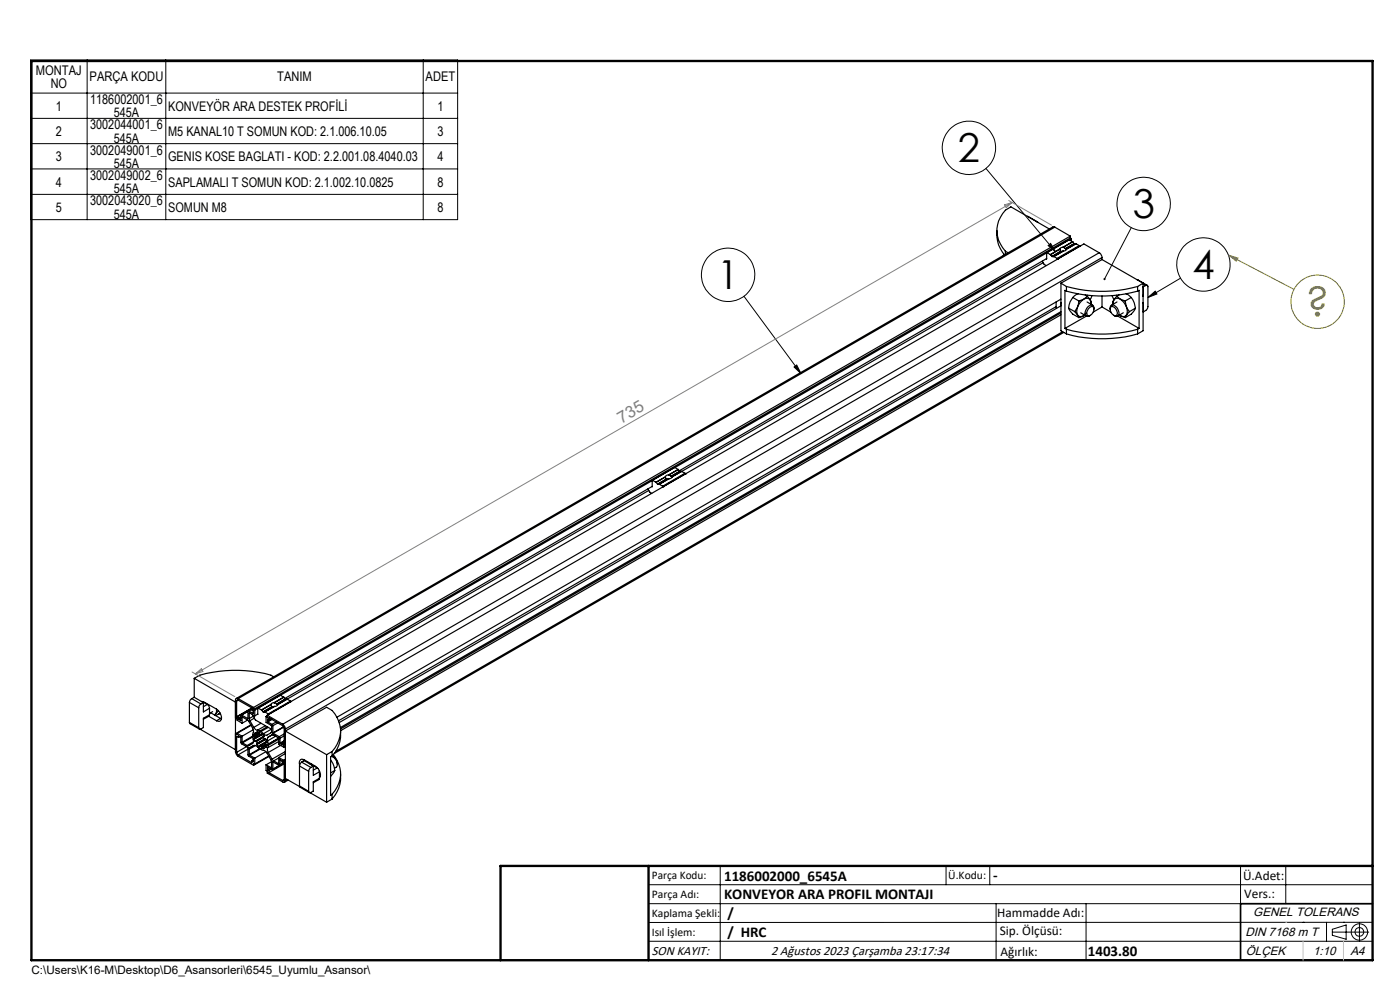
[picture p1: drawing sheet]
<svg xmlns="http://www.w3.org/2000/svg" width="297mm" height="210mm" viewBox="0 0 297 210" stroke-linecap="round" stroke-linejoin="round" font-family="sans-serif">
<g fill="none" stroke="#000" stroke-width=".25">
<path d="M211.5 48.9a6.9 6.9 0 0 0 1.6 5.2M213 54l-.2 .2M213.3 53.3l.6 .3M213.3 53.3v.7M217.9 45.9l2.2 1.2M219.9 47l.3 .2M221.1 55.4l.4 .7 .4 .2M221.3 55.7l-76.7 44.3M222 54.8l-77.9 45.1M222 53.6l-78.8 45.6M222.1 53.6l-.1 1.3M222.1 53.6l.7 .4"/>
<path d="M222.6 48.6l-8.1-4.7a5.3 5.3 0 0 0-2.9 3.8 6.3 6.3 0 0 0 1.7 5.6M222.8 54h.1M222.8 54l.4 .4M223.2 54.4h.1M223.2 54.4h.3M223.5 54.4h.1M223.6 54.4l.7 .4M223.8 48.2l-.5-.1-173.2 100.1M223.8 48.2l-173.3 100M223.8 48.2l3.2 1.9M224.3 54.8v.2M224.3 55h.1"/>
<path d="M224.8 52.9l.2 .4M224.8 52.9l-2 1.1M224.8 52.8l-2 1.2M224.8 52.8v.1M225 53.3h.1M225 53.3l-1.8 1.1M225.1 53.3l-1.9 1.1M225.5 52.4l-.5 .2-.2 .2M225.5 52.4h.1M225.5 53.3h.1M225.5 53.3h-.4M225.5 53.3l-2 1.1"/>
<path d="M225.6 52.4l.4 .3M225.6 53.3l-2 1.1M226 52.7l.1 .1M226.1 52.8h.1M226.2 52.9l-.1 .2-.5 .2M226.2 52.8v.1M226.8 50.9l-4.7 2.7M226.8 50.9l.7 .4M227 50.5l-173.2 100M227 50.1l-173.2 100M227 50.1v.4M227 50.5l.3 .1"/>
<path d="M227.3 50.6l-.5 .3M227.3 50.6v.5M227.5 51.3h.1M227.5 51.3l-2 1.1M227.6 51.3l-2 1.1M227.6 51.3l.3 .4M227.9 51.7h.1M227.9 51.7l-1.9 1M227.9 51.7l-1.8 1.1M228.2 51.7h.1M228.2 51.7l-2 1.1M228.2 51.7h-.3"/>
<path d="M228.3 51.7l-2.1 1.2M228.3 51.7l.7 .4M229 52.1v.1M229 52.1l-4.7 2.7M229 52.2h.1M229 52.2l-4.7 2.8M233.2 53.6l.3 .3 .3 .7M233.2 53.6l-3.3-1.9-173.2 100M233.2 53.6l-173.2 100M233.8 55.1l-8.7 5M233.8 55.1l8.7 5M233.8 54.6v.5"/>
<path d="M233.8 54.6l-173.3 100M241.3 59.4l2.1 1.1M224 65l.1 .4M224 64.1v.9M224 65l-152.2 87.9M225 64.2l.1 .2M225 64.2v.7M225 64.2h.1M225.1 60.1l1.1 .7M225.1 60.1v10.1l1.1 .6M225.1 63.5l-153.6 88.6M225.1 66.8l-152.9 88.2"/>
<path d="M225.1 66.4l-152.9 88.2M225.1 66.1l-152.9 88.2M225.1 64.9l-153.1 88.4M225.4 70.4l-154.2 89M225.7 70.5l-154.8 89.3M225.9 69.7l.3 .1M226.2 60.8a28.1 28.1 0 0 0 15.1 0M226.2 61.8a28.1 28.1 0 0 0 15.1 0M226.2 69.8a28.1 28.1 0 0 0 15.1 0M226.2 70.8a28.1 28.1 0 0 0 15.1 0M226.2 60.8v1M226.2 69.8v1"/>
<path d="M226.2 61.8l-.3-.2v8.1M226.7 65.4v.1a3.8 3.8 0 0 0 2.2 1.9M226.7 65.4l1.3 .7M227.6 63.1l-.6 .9-.3 1.4M227.6 63.1l1.3 .7M228 66.1l.9 1.3M228.8 62.3l-1.2 .8M228.9 63.8l-.3 1.4-.6 .9M229.3 66.3l1.2 .8-4.6 2.6M230.1 66.8l-1.2 .6M230.2 62.6l.4 .2M230.6 64.1l1.2 .7"/>
<path d="M230.6 62.8l-.8 .7-.9 .3M230.6 62.8l.2 .2a1.48 1.48 0 0 1 .6 1.5 .99 .99 0 0 0-.4-1.2 .99 .99 0 0 0-1.3 .3 2.78 2.78 0 0 0-1.1 3.2 .96 .96 0 0 0 1.5 0M230.6 62.6v.2M231.1 65.3a.53 .53 0 0 1 .9-.1 1.39 1.39 0 0 1-1.1 1.8 .92 .92 0 0 1 0-1.5zM231.6 62.7l-.4 .9M232.1 65.6v-.2a.59 .59 0 0 0-.3-.7 .59 .59 0 0 0-.7 .2 1.44 1.44 0 0 0-.6 2.2l.8-.2M233.8 65.1l-1.9 1.1M233.8 65.1l1.9 1.1M233.8 62.8v2.3M235.5 65.6a.64 .64 0 0 1 .3-.9 .64 .64 0 0 1 .8 .3l.5 .6a.96 .96 0 0 1-.2 1.5l-.6-.2M235.7 65.1a1.19 1.19 0 0 1 1.1 .6 1.19 1.19 0 0 1 0 1.2 1.28 1.28 0 0 1-1.1-1.8zM235.9 62.7l.4 .9"/>
<path d="M236.1 64.5a.99 .99 0 0 1 .5-1.2 .99 .99 0 0 1 1.3 .3 2.78 2.78 0 0 1 1 3.2 .93 .93 0 0 1-1.4 0l1.2 .6M236.9 62.8l-.2 .2a1.59 1.59 0 0 0-.6 1.5M236.9 62.8l.7 .6 1.1 .4M236.9 62.6l.1 .2M237 64.1l-1.2 .7M237.4 62.6l-.5 .2M238.3 66.3l-1.2 .8 4.6 2.6M238.7 63.8l.2 1.2 .7 1.1M238.9 62.3l1.1 .8M239.6 66.1l-.9 1.3M240 63.1l.6 1.2 .3 1.1M240 63.1l-1.3 .7"/>
<path d="M240.9 65.4l-.1 .1a3.9 3.9 0 0 1-2.1 1.9M240.9 65.4l-1.3 .7M241.3 60.8v1M241.3 69.8v1M241.3 61.8l.4-.2v8.1M241.7 69.7l-.4 .1M242.5 62.6v.2M242.5 60.8h.1M242.5 66.1v.1M242.5 60.1l-1.2 .7M242.5 60.1v10.1l-1.2 .6M242.5 64.2h.1"/>
<path d="M242.5 60.2l.6 .4M242.5 64.2v.2M242.5 60.8v2M242.5 64.2v2M242.5 62.8v.1M243.1 60.6a.28 .28 0 0 1 .3-.1 .28 .28 0 0 1 .1 .3v4.3l-.3 .6-.7 .5M243.1 60.6l-.6 .2M143.2 99.2l-4.8 2.7M143.2 99.2l.7 .4M143.9 99.6h.1M143.9 99.6l-2.1 1.1M143.9 99.6l-2 1.1"/>
<path d="M143.9 99.6l.3 .4M144.2 100h.1M144.2 100l-1.9 1M137.4 103.7l.4 .7 .5 .3M137.7 104l-76.8 44.3M138.4 101.9l-.1 1.3M138.4 101.9l-78.9 45.6M138.4 103.2l-78 45M138.4 101.9h.1M138.4 101.9l.7 .4M139.1 102.3h.1M139.2 102.3l.3 .4"/>
<path d="M139.5 102.7h.1M139.6 102.7h.2M139.8 102.7h.1M139.9 102.7l.7 .4M140.6 103.1l.1 .1M140.7 103.2h.1M141.2 101.2l.1 .4M141.2 101.2l-2 1.1M141.2 101.1l-2.1 1.2M141.2 101.1v.1M141.3 101.6l.1 .1M141.3 101.6l-1.8 1.1"/>
<path d="M141.4 101.7l-1.8 1M141.8 100.7l-.4 .2-.2 .2M141.8 100.7h.1M141.9 101.6h.1M141.9 101.6l-.5 .1M141.9 101.6l-2.1 1.1M141.9 100.7l.4 .3M141.9 101.6l-2 1.1M142.3 101l.1 .1M142.4 101.1h.2M142.6 101.2l-.3 .3-.4 .1M142.6 101.1v.1"/>
<path d="M144.3 100l-1.9 1.1M144.3 100h.3M144.6 100h.1M144.6 100l-2 1.1M144.6 100l-2 1.2M144.6 100l.7 .4M145.3 100.4l.1 .1M145.3 100.4l-4.7 2.7M145.4 100.5h.1M145.4 100.5l-4.7 2.7M40.2 153.2l.1 .3 2 1.1M40.2 149l2 1.1"/>
<path d="M40.2 153.2l2 1.2M40.2 149v4.2M40.7 148.2l-.4 .3-.1 .5M40.7 148.2l1.9 1.1M41.2 147.9l1.9 1.1M41.2 147.9l-.5 .3M41.2 143.9l8.8 5M41.2 143.9v4M42.2 150.1v4.3M42.5 154.7l7.5 4.3M42.6 149.3l-.4 .5v.3M42.7 148.8l.3 .1"/>
<path d="M43 148.9l1 .5M43 148.9h-.1M43.1 148.9l2.8 1.5M43.1 149v2l1.4-.8M43.1 149l-.5 .3M43.3 148.9l-.1 .1M44 149.4l.3 .4 .2 .4M44 149.4l-.9 .5M44.3 151.9l1.6 1M44.3 151.9l-1.2 .7M44.5 151.6l-1.4 .8v1.9l-.5 .3a.3 .3 0 0 1-.3 0 .3 .3 0 0 1-.1-.2M44.5 151.6l-.2 .3"/>
<path d="M44.5 150.2v1.4M44.7 151.2l2.1 1.2M45.1 150.9l-.6 .4M45.9 150.4v.6l-.4 .7M45.9 150.4a1.94 1.94 0 0 1 .8 2.5l-.2 .1-.6-.1M46.4 150.8l-.8 .9M46.7 151.3l-.9 .5M46.8 151.4l-.4 .1M46.8 152.4l-.9 .5M46.8 152.4l.2 .1M50 152.3l.3 .2v.3l1.1 .6M50.2 159.6l.3 .5"/>
<path d="M50.2 152h.1M50.2 148.7v3.3M50.2 156.2v3.4M50.2 156.2h.1M50.2 156.2l.4 .2M50.2 152.1l.4 .2M50.3 155.6l1.1 .6M50.5 148.2a.35 .35 0 0 0-.4 0 .35 .35 0 0 0-.1 .3v11.2l.4 .7 3.4 1.9M50.5 148.5h-.2l-.1 .2M50.5 148.2l3.3 1.9M50.5 148.5l2.9 1.7M50.5 148.5l-.3 .2"/>
<path d="M50.6 156.1h.1M50.6 152.6h.1M50.6 152.3v.3M50.6 156.1v.3M50.6 156.1l.4 .3M50.6 152.6l.4 .3M50.9 156.3l-.3 .1M51 156.4h.1M51 152.9h.1M51.1 156.4v1.2l1.5 1v1.6l.1 .2 1 .6v.5l-.3-.1M51.1 152l-.5 .3M51.1 152.3l-.5 .3"/>
<path d="M51.3 151.7h-.2v1.2M51.3 151.7l1.3 .7M51.4 157.4v.2M51.4 152.1v1.3M51.4 156.2v1.2M51.4 152.1l1.3 .8 1 1.6 .1 .6-.2 .9 .1 1.5-1 .7-.3-.1M51.4 152.1h.1M51.4 157.6l1 .5M52.3 158.4l-2.1 1.2M52.5 152.7l-1.1 .7M52.6 152.4h.1M52.6 150.9v1.5"/>
<path d="M52.6 150.9l-1.3 .8M52.6 158.9l-2.1 1.2M52.8 150.8l-.2 .1M52.8 150.8l.9 .5M52.9 158.9l.1-.3 1.1-.5 1 .8 1.2 .4 1.3 2.1v1.4M52.9 152.4l.1 .5M52.9 151.3v1.1M52.9 158.9v1.2M53 151.2l-.1 .1M53 151.2l1 .7M53 152.9l.8 1.4M53.2 153.8l-3.2 1.8 .3 .2v-.2"/>
<path d="M53.2 153.9l-2.9 1.7M53.4 150.3l-2.2 1.4M53.4 150.2v.4l.3 .2v.5M53.4 150.4l-.6 .4M53.4 150.2l-3.2 1.8M53.4 150.2l-3.2 1.9M53.5 151.5l.7 1.2 3.3 1.9M53.6 156.3l-2.2 1.3M53.7 151.3h.1M53.7 156.1l-2.3 1.3M53.7 154.8l-2.3 1.4M53.7 151.9l-.8 .5"/>
<path d="M53.8 157.4l-1.4 .7M53.8 150.5l.2 .1M53.8 150.1v.4M53.8 154.3l.4 .4 .4 .2M53.9 155.9l.1 .2M53.9 156.6l.2 .6M54 156.6h.2M54 156.6h-.1M54 156.1h.2M54 152.3l-1 .6M54 150.6v1.3M54.1 155.5l.2 .4"/>
<path d="M54.1 155.5l-.2 .4M54.1 157.2h.2M54.1 155.5h.1M54.2 156.1v.2M54.2 156.3v.3M54.2 158.1l-1.3 .8M54.3 155.7l-.4 .2M54.3 155.9l-.3 .2M54.3 157.2l.1 .1M54.4 157.3l.2 .3M54.5 155.4v-.1h.4l.1 .1M54.5 157.8v.1"/>
<path d="M54.5 157.9l.5 .5M54.5 155.4l.1 .2M54.6 154.9l.5 .2M54.6 155.6v.1M54.6 155.7l-.3 .2M54.6 157.6v.2M54.6 157.8h-.1M54.7 150.2l-.1 1.3M54.7 150.2l-.7 .4M54.7 151.5l-.7 .4M54.7 155.3l-.2 .1M54.8 150.2h-.1"/>
<path d="M54.8 150.2l.7 .4M55 155.4l-.4 .2M55 155.6l.1 .1M55 158.4h.1M55 158.2h.1M55 155.4l-.4 .3M55 155.5l-.7 .4M55 155.4v.2M55 158.2v.2M55 155.6l-.8 .5M55.1 158.8l-2.2 1.3M55.1 155.7l.3 .2"/>
<path d="M55.1 158.2l.3 .1M55.1 155.7l-.9 .6M55.1 155.1l.1 .1h.2M55.3 158.8l-2.3 1.4M55.4 155.2l.5 .4M55.4 153.4l-1.6 .9M55.4 158.3l.1 .1M55.4 155.9l-1.2 .7M55.5 150.6h.1M55.5 155.9h-.1M55.5 158.6v.1M55.5 155.7v.2"/>
<path d="M55.5 158.4v.2M55.5 150.6l.3 .4M55.5 155.6l.5 .5M55.5 155.6v.1M55.5 158.7l.5 .1M55.7 155.8l-.2 .1M55.7 155.8l-1.5 .8M55.8 151h.1M55.9 158.4l.1 .4M55.9 156.4l.2 .4M55.9 156.3v.1M55.9 151h.3"/>
<path d="M55.9 156.3l-1.6 .9M55.9 158.4l-.4 .2M55.9 156.4l-1.5 .9M55.9 158.5l-.4 .2M56 156.1l-.1 .2M56 158.8h.1M56 156.1l-1.9 1.1M56.1 158.2l-.2 .2M56.1 158.2l.1 .1M56.1 156.8h.2M56.1 156.8l-1.5 .8M56.2 151h.1"/>
<path d="M56.2 158.3l.1 .2M56.2 151l.8 .5M56.3 157.8v.1M56.3 157.5v.3M56.3 156.8h.1M56.3 157.4l-1.3 .7M56.3 153.9l-1.7 1M56.3 157.8l-.9 .5M56.3 157.5l-1.2 .7M56.3 156.8l-1.7 1M56.3 156.8l-1.8 1M56.3 157.4v.1"/>
<path d="M56.3 157.9l.2 .1M56.3 157.4l.2 .1M56.3 157.9l-.8 .5M56.4 156.8l.1 .7M56.4 159.4l-2.4 1.4M56.4 156.8l-1.9 1.1M56.4 152v1.2l1.2 .7v1.5l-.9 .5a.61 .61 0 0 1-.8-.3M56.5 158.4l-.2 .1M56.5 158l.1 .2-.3 .3M56.5 158l-.4 .2M56.6 157.3l-.3 .1M56.6 157.5h-.1"/>
<path d="M56.6 158.1l-.4 .2M56.7 151.7v.4l-.3-.1M56.7 151.7l3.3 1.9M56.7 151.9l-.3 .1M56.7 154.2l-1.6 .9M56.8 157.2l.1 .7M56.8 158.6l.1 1M56.8 153.1h.1M56.8 157.9l.1 .2M56.8 153.1l.9 .6M56.9 156.3l1-.5 1.2 .8M56.9 156.3l-.2 .4 .1 .5"/>
<path d="M56.9 158.1l-.1 .5M56.9 157.9h-.1M56.9 159.6l.8 1.4M56.9 154.3l-1.5 .9M57 151.5v.1M57 152.7v-.4l3.1 1.8 .2 .4v3.3M57 152.7l-.2-.2v.6M57.4 152.5l-.4 .2M57.5 154.6h.1M57.5 149.5l.2 .4M57.5 149.5l-2 1.1M57.5 149.4l-2 1.2"/>
<path d="M57.5 149.4v.1M57.6 154.5l-.1 .1M57.6 152.6l-.8 .5M57.6 154.6l-1.7 1M57.7 149.9v.1M57.7 149.9l-1.9 1.1M57.7 152.6l-.9 .5M57.7 153.7l.2 .2M57.7 150l-1.8 1M57.7 155.9l-.8 .4M57.9 155.5h.1M57.9 153.9v1.6"/>
<path d="M57.9 155.5l1.3 .8M58.1 143.6a14.3 14.3 0 0 0-6-1.3l-2.9-.1-2.8 .2a12.4 12.4 0 0 0-5.2 1.5M58.1 149l-.5 .2-.1 .2M58.1 149l.1 .1M58.2 149.9h.1M58.2 149.9l-.5 .1M58.2 149.9l-2 1.1M58.2 149.1l.5 .3M58.5 156.2l-1.7 1M58.6 153.1l-.9 .6M58.7 149.4h.1M58.7 149.4l.2 .1"/>
<path d="M58.9 149.5l-.2 .2-.5 .2M58.9 149.5h.1M58.9 153.3l-1 .6M59.1 156.6v1.3l1.1 .6M59.1 156.6l-2.2 1.3M59.1 156.6l-2.3 1.3M59.1 156.8l-2.2 1.3M59.1 157.3l-2.3 1.3M59.2 156.3l.2 .3M59.4 157.6v.1M59.4 156.6v1M59.4 157.7l.5 .3"/>
<path d="M59.5 147.5l-4.8 2.7M59.5 147.5l-4.7 2.7M59.5 147.5l.7 .4M59.5 158.1l-2.6 1.5M59.9 158h.1M59.9 157.6v.3M59.9 157.6l.4 .3M59.9 157.9v.1M60 153.6l.5 .6v.4M60.2 147.9h.1M60.2 147.9l-2.1 1.1M60.2 154.2l-2.3 1.3"/>
<path d="M60.2 147.9l-2 1.2M60.2 147.9l.3 .4M60.3 157.8v.1M60.3 157.4l-.4 .2M60.3 156.1l-.9 .5M60.3 155.7l-1.1 .6M60.3 157.2l-.9 .4M60.3 157.2l-.9 .5M60.4 158.4l-.2 .1M60.5 148.3h.1M60.5 148.3l-1.8 1.1M60.5 154.6v11"/>
<path d="M60.5 158.4l-.3-.2v.3M60.5 159.8l-1.4 .9M60.5 159.4l-2.8 1.6M60.6 148.3l-1.9 1.1M60.6 148.3h.3M60.9 148.3h.1M60.9 148.3l-2 1.2M60.9 148.3l.8 .5M61.7 148.8l-4.7 2.7M61.7 148.8v.1M70.4 159.4a6.1 6.1 0 0 0 0-8.7l-1.1-.7-8.8 5.1 8.8 5M70.4 159.4v1"/>
<path d="M70.4 159.4l-1.1 .7M72.2 155.1a6.8 6.8 0 0 1-1.8 5.3M50.5 160.1l2.9 1.7v-.4M52.9 160.1l.1 .1M53 160.2l1 .6M53.7 161.2l-.3 .2M54 162.1l-.2-.2v.4M54 160.8v1.3M56.4 162.2v1.2l.3 .2v.4l3.3 1.9a.35 .35 0 0 0 .4 0 .35 .35 0 0 0 .1-.3M56.4 162.2l1.1 .6M56.8 162.7h.1M56.8 162.7v.6"/>
<path d="M56.8 163.3l.2 .1M56.8 162.7l1 .6 .1-.1M57 160.4l-3 1.7M57 163.4v.5M57 163.9l3 1.7M57 160.5l-3.2 1.8M57.3 163l-.5 .3M57.5 163.2l-.5 .2M57.6 162.8h-.1M57.6 161.6l-1.2 .6M57.7 161l.4 .4M57.9 161.6h.1"/>
<path d="M57.9 161.6v1.6M57.9 161.6l1.3 .8M58.1 161.4l1 .6M59.1 161.9v.1M59.1 160.7v1.2M59.1 160.7l1.1 .6M59.1 160.8l-1 .6M59.2 162.4l-1.3 .8M59.3 162.4l.8-.5-2.3 1.4M59.4 161.2h.1M59.4 162.3l-.2 .1M59.4 161.2v1.1"/>
<path d="M59.4 161.2l.5 .3v.3l.4 .2M60.1 161.9l-.7 .4M60.2 161.3v.3M60.2 161.6l.3 .1M60.3 165.4l-.2 .2h-.1M60.3 162v3.4M60.3 162l-3.3 1.9M60.3 165.4l-.3 .2M60.5 165.1l3.1 1.8M60.5 161.4l-.3 .2M60.5 161.1l-.3 .2M60.9 165.3l-.4 .3"/>
<path d="M61.1 165.5l-.7 .4M63.5 166.7l.1 .3 2 1.1M63.5 162.5l2 1.1M63.5 166.7l2 1.1M63.5 162.5v4.2M63.6 162.3a.76 .76 0 0 1 0-1 .76 .76 0 0 1 1-.1l2.9 1.8M64 161.7l-.4 .4-.1 .4M64 161.7l2 1.1M64 161.7l.5-.3 2 1.1M64.4 161.1l-.1 .4M65.5 163.6v4.2M65.8 168.2l3.5 2"/>
<path d="M66 162.8l-.4 .4-.1 .4M66 162l-.2 .1M66.1 162.3h.2M66.2 162.1v.2l.1-.1M66.3 162.3l1 .6M66.3 162.3h-.1M66.5 162.5l-.5 .3M66.5 162.5v2l1.3-.8M66.6 162.4h-.1M67.3 162.9l.4 .5 .1 .3M67.3 162.9l-.8 .5M67.7 163.4a1.43 1.43 0 0 1 .1 1.6"/>
<path d="M67.8 165.1l-1.3 .7v2l-.5 .3a.3 .3 0 0 1-.4 0 .3 .3 0 0 1-.1-.3M67.8 165.1l-.1 .2-1.2 .7M67.8 163.7v1.4M67.9 164.7l-.1 .1M69.3 160.1v10.1M70.1 161.2a4.2 4.2 0 0 1 .9 2.2M70.4 160.4a1.6 1.6 0 0 1 .9 2.4l-.4 .2M70.4 160.4l-.3 .2v8.1l.3-.2M70.4 168.5v1M70.4 169.5l-1.1 .7M70.6 160.5a1.68 1.68 0 0 1 1 1.7M70.7 160.1a6.1 6.1 0 0 1-.3 8.4"/>
<path d="M71 163.4l-.9 1.3M71 163.4l-.9 .6M72.2 164.1a6.9 6.9 0 0 1-1.8 5.4M106.2 203.7h185"/>
</g>
<g fill="none" stroke="#000" stroke-width=".21">
<path d="M6.5 12.7h90.6v33.9h-90.6zM6.5 19.7h90.6M18.5 12.7v33.9M35.2 12.7v33.9M89.8 12.7v33.9M6.5 25.1h90.6M6.5 30.5h90.6M6.5 35.8h90.6M209.2 35.7l14.7 17.7M6.5 41.2h90.6M222.4 52.1l.5-.5 1 1.8zM240 48.3l-5.7 10.9"/>
<path d="M250.4 59l-6.9 4.1M157.8 62.9l12.1 16.4M168.5 77.8l.5-.4 .9 1.9zM243.5 63.1l1.6-1.3 .3 .6zM137.6 187.7h153.6M137.6 191.7h153.6M137.6 199.7h153.6M152.8 183.7v20M200.7 183.7v4M210 183.7v4M211.3 191.7v12M230.4 191.7v12"/>
<path d="M263.2 183.7v20M272.8 183.7v8M276.4 195.6h.1M281.4 195.6v4.1M282.6 197.7h7.8M282.6 197.1l3-.9v3l-3-.8zM285 195.6h.1M288.4 195.8v3.8M291.2 195.6l-153.6 .1"/>
<circle cx="205.6" cy="31.4" r="5.7"/>
<circle cx="154.5" cy="58.3" r="5.7"/>
<circle cx="242.6" cy="43.3" r="5.7"/>
<circle cx="255.3" cy="56.1" r="5.7"/>
<circle cx="288.4" cy="197.7" r="1.74"/>
<circle cx="288.4" cy="197.7" r=".93"/>
</g>
<g fill="none" stroke="#808000" stroke-width=".21">
<path d="M260.7 54.1l13.8 7.3M260.7 54.1l1.9 .6-.3 .7z"/>
<circle cx="279.5" cy="64" r="5.7"/>
</g>
<path d="M213.1 43.5l1.6-.5-1.2 1.1zM214 42.5l9.1 5.3M214.7 43l-173.2 99.9M40.7 142.5l9.1 5.3M41.5 142.9l1.2-1.1 .3 .6z" fill="none" stroke="#808080" stroke-width=".21"/>
<path d="M291.2 191.7h-28v12" fill="none" stroke="#000" stroke-width=".35"/>
<path d="M6.7 12.9h284.5v190.8h-284.5zM137.6 183.7v20M291.2 183.7h-185v20" fill="none" stroke="#000" stroke-width=".5"/>
<path d="M272.8 195.6h.1M276.4 199.7v4M285 199.7v4" fill="none" stroke="#c0c0c0" stroke-width=".21"/>
<path d="M168.5 77.8l.5-.4 .9 1.9zM243.5 63.1l1.6-1.3 .3 .6zM234.1 59v.4l.2-.2v.2a.23 .23 0 0 0 .2-.3 .23 .23 0 0 0-.4-.1zM222.4 52.1l.5-.5 1 1.8z" fill="#000"/>
<path d="M260.7 54.1l1.9 .6-.3 .7z" fill="#808000"/>
<g font-size="8.5">
<text x="203.2" y="34.4">2</text>
<text x="240.3" y="46.3">3</text>
<text x="253" y="59.2">4</text>
<text x="152.1" y="61.4">1</text>
</g>
<text font-size="8.5" fill="#808000" x="277" y="67.1">?</text>
<text font-size="3.5" fill="#808080" x="131.9" y="89.9" transform="rotate(-30 131.9 89.9)">735</text>
<g font-size="3.2">
<text x="153.6" y="186.8">1186002000_6545A</text>
<text x="153.6" y="190.8">KONVEYOR ARA PROFIL MONTAJI</text>
<text x="210.7" y="186.6">-</text>
<text x="154.3" y="194.8">/</text>
<text x="154.3" y="198.8">/ HRC</text>
<text x="230.8" y="202.8">1403.80</text>
</g>
<g font-size="2.8">
<text x="7.6" y="15.9">MONTAJ</text>
<text x="19" y="17.3">PARÇA KODU</text>
<text x="58.8" y="17.3">TANIM</text>
<text x="90.3" y="17.3">ADET</text>
<text x="10.8" y="18.7">NO</text>
<text x="11.9" y="23.5">1</text>
<text x="19.1" y="22">1186002001_6</text>
<text x="35.7" y="23.5">KONVEYÖR ARA DESTEK PROFİLİ</text>
<text x="92.8" y="23.5">1</text>
<text x="11.9" y="28.8">2</text>
<text x="19.1" y="27.4">3002044001_6</text>
<text x="24.1" y="24.9">545A</text>
<text x="35.7" y="28.8">M5 KANAL10 T SOMUN KOD: 2.1.006.10.05</text>
<text x="92.8" y="28.8">3</text>
<text x="11.9" y="34.2">3</text>
<text x="19.1" y="32.8">3002049001_6</text>
<text x="24.1" y="30.2">545A</text>
<text x="24.1" y="35.6">545A</text>
<text x="35.7" y="34.2">GENIS KOSE BAGLATI - KOD: 2.2.001.08.4040.03</text>
<text x="92.8" y="34.2">4</text>
<text x="11.9" y="39.6">4</text>
<text x="19.1" y="38.2">3002049002_6</text>
<text x="24.1" y="41">545A</text>
<text x="35.7" y="39.6">SAPLAMALI T SOMUN KOD: 2.1.002.10.0825</text>
<text x="92.8" y="39.6">8</text>
<text x="11.9" y="44.9">5</text>
<text x="19.1" y="43.5">3002043020_6</text>
<text x="24.1" y="46.3">545A</text>
<text x="35.7" y="44.9">SOMUN M8</text>
<text x="92.8" y="44.9">8</text>
<text x="263.7" y="186.7">Ü.Adet:</text>
<text x="263.9" y="190.5">Vers.:</text>
<text x="211.5" y="194.5">Hammadde Adı:</text>
<text x="138.3" y="202.6">SON KAYIT:</text>
<text x="163.6" y="202.6">2 Ağustos 2023 Çarşamba 23:17:34</text>
<text x="212.1" y="198.4">Sip. Ölçüsü:</text>
<text x="212.2" y="202.7">Ağırlık:</text>
</g>
<g font-size="2.6">
<text x="265.9" y="194.4">GENEL TOLERANS</text>
<text x="264.2" y="198.5">DIN 7168 m T</text>
<text x="264.3" y="202.6">ÖLÇEK</text>
<text x="278.5" y="202.6">1:10</text>
<text x="286.5" y="202.6">A4</text>
</g>
<g font-size="2.5">
<text x="138.3" y="186.4">Parça Kodu:</text>
<text x="138.3" y="190.5">Parça Adı:</text>
<text x="201.2" y="186.5">Ü.Kodu:</text>
<text x="138.3" y="194.5">Kaplama Şekli:</text>
<text x="138.3" y="198.6">Isıl İşlem:</text>
<text x="6.7" y="206.7">C:\Users\K16-M\Desktop\D6_Asansorleri\6545_Uyumlu_Asansor\</text>
</g>
</svg>
